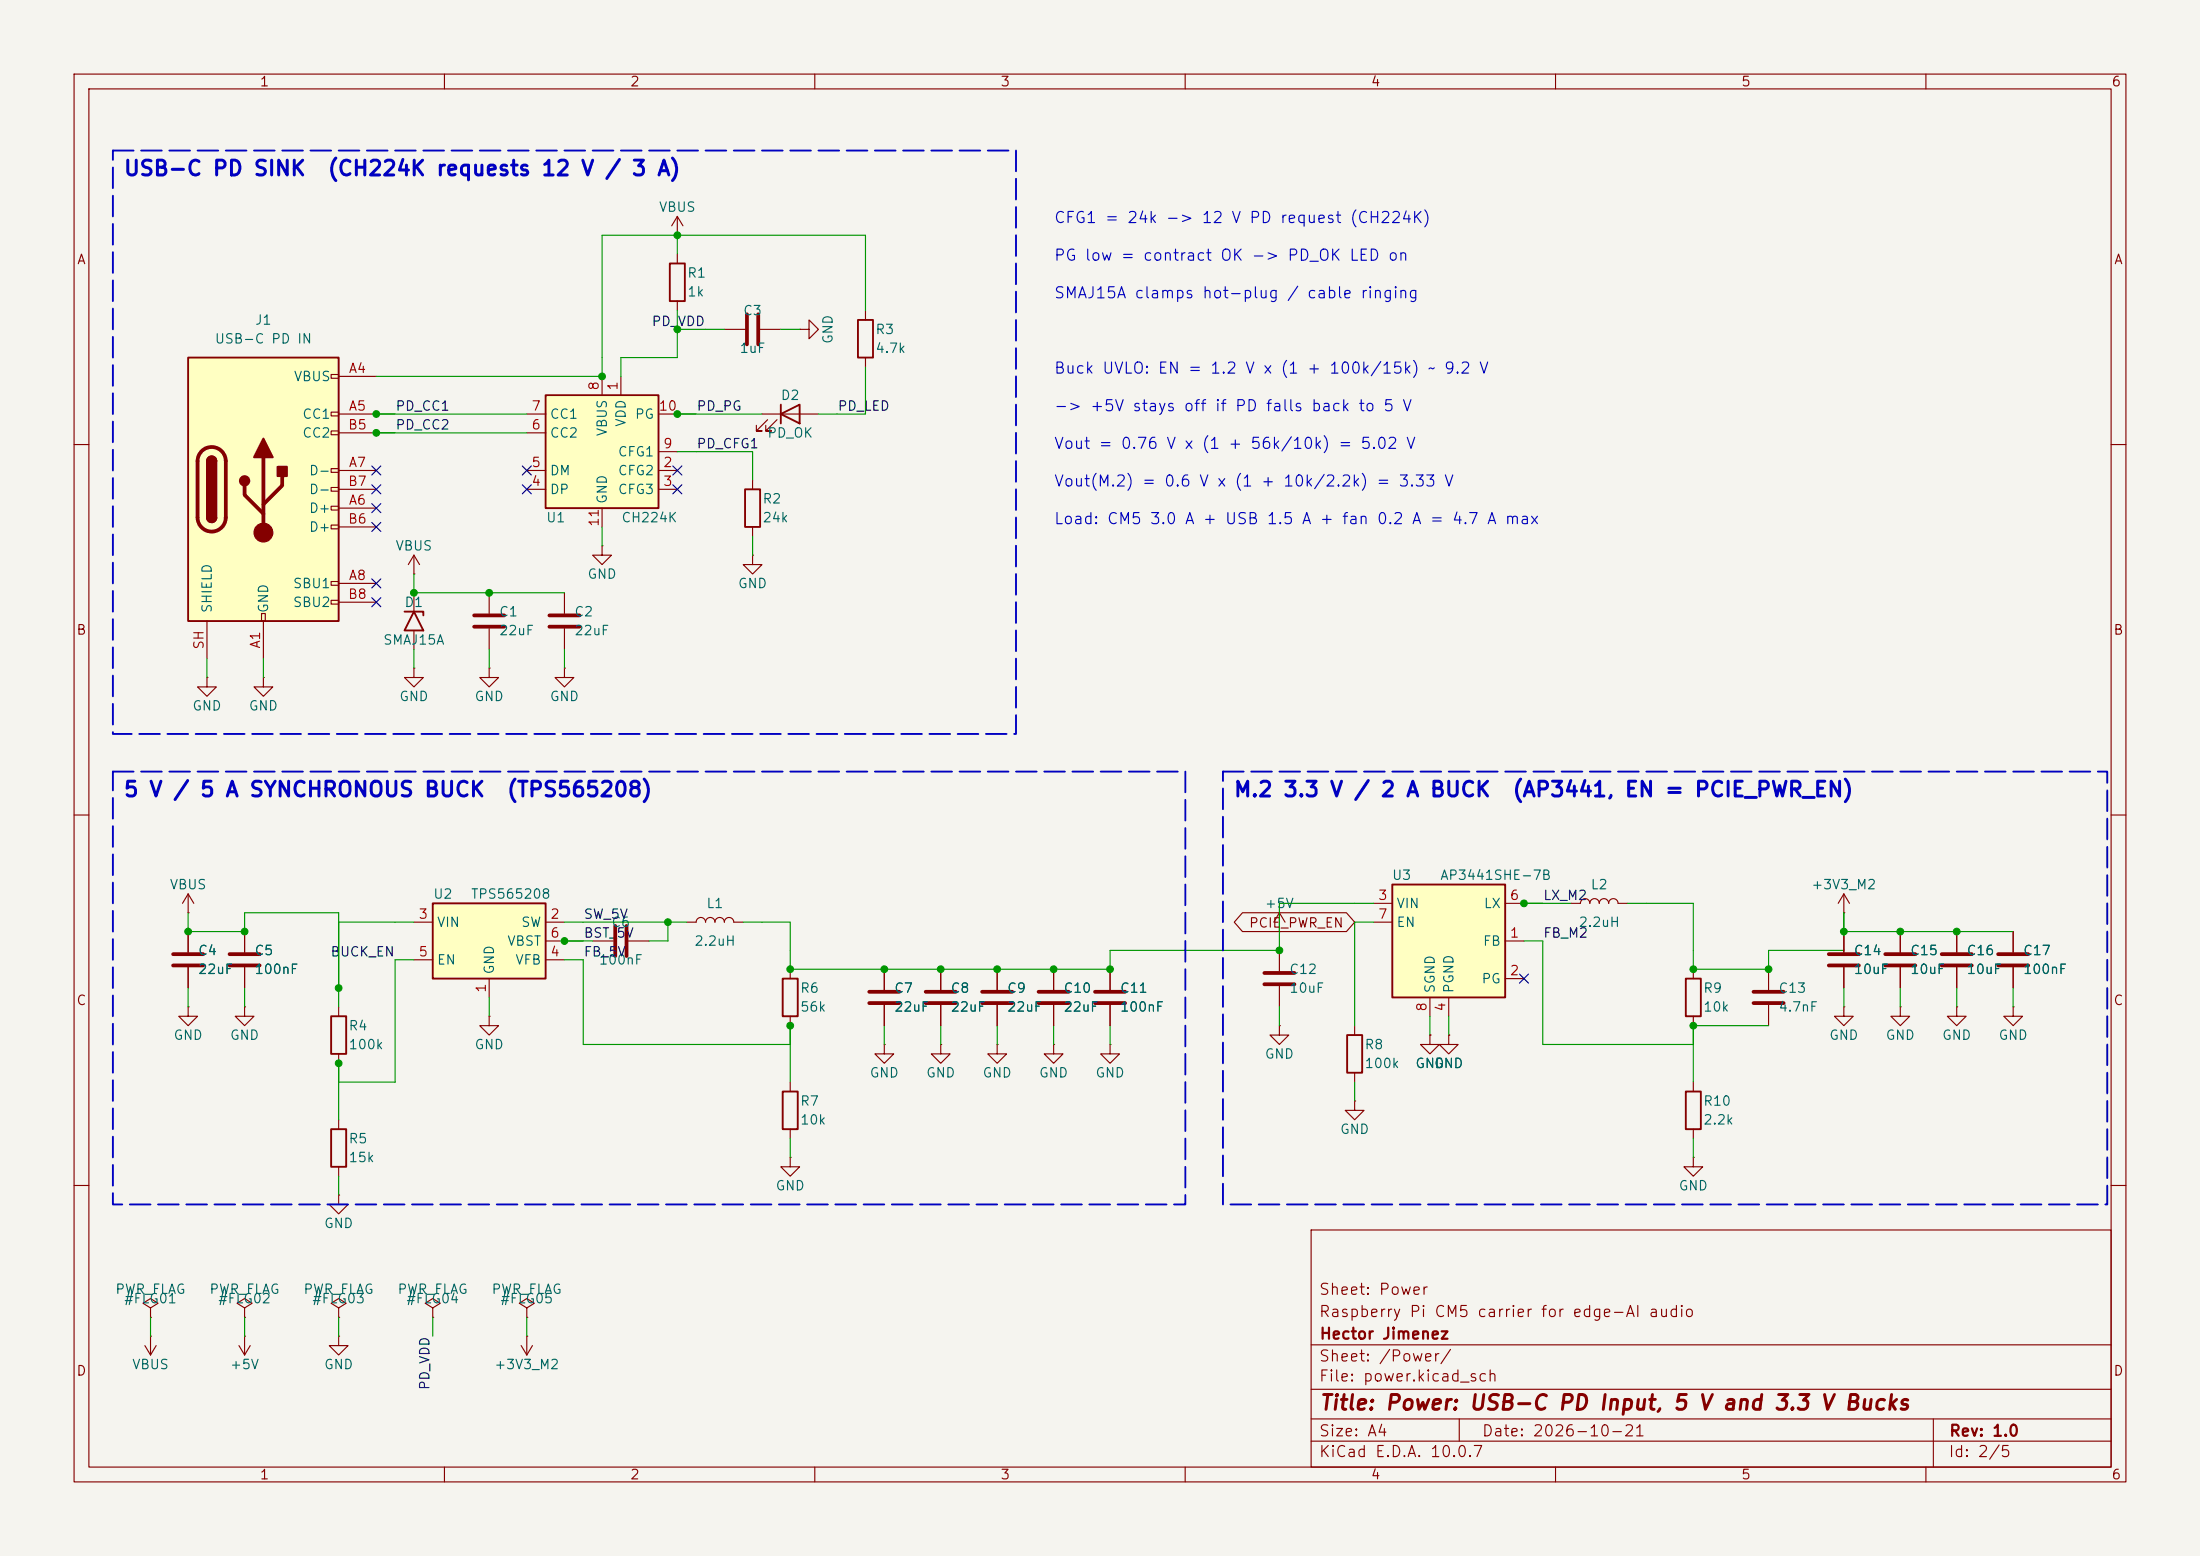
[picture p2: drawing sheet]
<svg xmlns="http://www.w3.org/2000/svg" width="297mm" height="210mm" viewBox="0 0 297 210" stroke-linecap="round" stroke-linejoin="round" font-family="sans-serif">
<path d="M0 0h297v210h-297z" fill="#f5f4ef" stroke="#f5f4ef" stroke-width=".14"/>
<g fill="none" stroke="#840000" stroke-width=".15">
<path d="M10 10h277v190h-277zM12 12h273v186h-273zM60 10v2M110 10v2M160 10v2M210 10v2M260 10v2M10 60h2M285 60h2M76.2 80v2.8M76.2 84.8v2.8M10 110h2"/>
<path d="M285 110h2M10 160h2M20.3 176.5l1-.6-1-.6-1 .6 1 .6v1.3M20.3 177.8h.1M177 166h108v32h-108zM285 160h2M60 198v2M110 198v2M160 198v2M177 194.5h108M177 191.5h108M177 187.5h108"/>
<path d="M177 181.5h108M197 191.5v3M210 198v2M260 198v2M261 191.5v6.5"/>
</g>
<path d="M74.2 83.1h4M74.2 84.6h4" fill="none" stroke="#840000" stroke-width=".51"/>
<path d="M25.4 48.3h20.3v35.5h-20.3z" fill="#ffffc2"/>
<g fill="none" stroke="#840000" stroke-width=".15">
<path d="M44.7 50.5h1v.6h-1zM44.7 55.6h1v.5h-1zM44.7 58.2h1v.5h-1zM45.7 50.8h5.1M45.7 55.9h5.1M45.7 58.4h5.1M102.9 55.9h7.6M103.6 56.6l-1.5 1.6h.8h-.8v-.8M104.9 56.6l-1.5 1.6h.7h-.7v-.8M44.7 63.2h1v.6h-1zM44.7 65.8h1v.5h-1zM44.7 68.3h1v.5h-1z"/>
<path d="M44.7 70.9h1v.5h-1zM44.7 78.5h1v.5h-1zM45.7 68.6h5.1M45.7 63.5h5.1M45.7 78.7h5.1M45.7 71.1h5.1M45.7 66h5.1M81.3 73.7v1.2h1.2l-1.2 1.3-1.3-1.3h1.3M81.3 73.7h.1M101.6 74.9v1.3h1.3l-1.3 1.3-1.3-1.3h1.3M101.6 74.9h.1M101.6 64.8v1.2"/>
<path d="M101.6 71.1v1.3M27.9 83.8v5.1M35.3 82.8h.5v1h-.5zM35.6 83.8v5.1M44.7 81h1v.5h-1zM45.7 81.3h5.1M182.9 138.4v1.3M193 139.7v1.3h1.3l-1.3 1.2-1.2-1.2h1.2M193 139.7h.1M195.6 139.7v1.3h1.2l-1.2 1.2-1.3-1.2h1.3M195.6 139.7h.1M228.6 130.8v1.3"/>
<path d="M228.6 137.2v1.2M182.9 148.6v1.3h1.2l-1.2 1.2-1.3-1.2h1.3M182.9 148.6h.1M182.9 144.8v1.3M228.6 146.1v1.2M228.6 152.4v1.3M32.3 181.6l.7 1.3M33 180.3h.1M33 180.3v2.6M33.8 181.6l-.8 1.3M45.7 180.3v1.3h1.3l-1.3 1.3-1.3-1.3h1.3M45.7 180.3h.1"/>
</g>
<path d="M25.4 48.3h20.3v35.5h-20.3zM105.4 55.9l2.5-1.3v2.6zM105.4 54.6v2.6M27.9 62.2a.64 .64 0 0 1 .7-.6 .64 .64 0 0 1 .6 .6M27.9 69.9a.64 .64 0 0 0 .7 .6 .64 .64 0 0 0 .6-.6M100.6 66h2v5.1h-2zM181.9 139.7h2v5.1h-2zM227.6 132.1h2v5.1h-2zM227.6 147.3h2v5.1h-2z" fill="none" stroke="#840000" stroke-width=".25"/>
<path d="M27.2 60.9a1.9 1.9 0 0 1 2.1-.4 1.9 1.9 0 0 1 1.2 1.7v7.7a1.91 1.91 0 0 1-1.9 1.8 1.91 1.91 0 0 1-1.9-1.8v-7.7a1.9 1.9 0 0 1 .5-1.3zM33 65.5v1.3l2.6 2.5M35.6 61.7v10.2M38.1 64.3v1.2l-2.5 2.6" fill="none" stroke="#840000" stroke-width=".51"/>
<g fill="#840000" stroke="#840000" stroke-width=".25">
<path d="M27.9 62.2h1.3v7.7h-1.3z"/>
<path d="M28.1 61.8a.64 .64 0 0 1 .7-.2 .64 .64 0 0 1 .4 .6h-1.3z"/>
<path d="M27.9 69.9h1.3a.64 .64 0 0 1-.6 .6 .64 .64 0 0 1-.7-.6z"/>
<path d="M35.6 59.2l1.2 2.5h-2.5z"/>
<path d="M37.5 63h1.2v1.3h-1.2z"/>
<circle cx="33" cy="64.9" r=".63"/>
</g>
<circle cx="35.6" cy="71.9" r="1.27" fill="#840000" stroke="#840000" stroke-width=".15"/>
<path d="M73.7 53.3h15.2v15.3h-15.2z" fill="#ffffc2"/>
<path d="M90.4 35.6h2.1v5h-2.1zM73.7 53.3h15.2v15.3h-15.2z" fill="none" stroke="#840000" stroke-width=".25"/>
<g fill="none" stroke="#840000" stroke-width=".15">
<path d="M91.4 34.3v1.3M71.1 58.4h2.6M71.1 55.9h2.6M81.3 50.8v2.5M83.8 50.8v2.5M88.9 55.9h2.5M91.4 40.6v1.3M97.8 44.5h2.8M102.6 44.5h2.8M107.9 44.5h1.3v-1.3l1.3 1.3-1.3 1.2v-1.2M107.9 44.5h.1M71.1 63.5h2.6"/>
<path d="M71.1 66h2.6M81.3 68.6v2.5M88.9 63.5h2.5M88.9 66h2.5M88.9 61h2.5M149.9 130.8v2.8M149.9 135.6v2.8M238.8 130.8v2.8M238.8 135.6v2.8M248.9 135.9v1.3h1.3l-1.3 1.2-1.3-1.2h1.3M248.9 135.9h.1M248.9 123.2h.1"/>
<path d="M248.9 120.7l-.7 1.2M248.9 120.7l.8 1.2M248.9 120.7v2.5M248.9 125.7v2.8M248.9 130.6v2.8M256.5 135.9v1.3h1.3l-1.3 1.2-1.2-1.2h1.2M256.5 135.9h.1M256.5 125.7v2.8M256.5 130.6v2.8M264.2 135.9v1.3h1.2l-1.2 1.2-1.3-1.2h1.3M264.2 135.9h.1M264.2 125.7v2.8"/>
<path d="M264.2 130.6v2.8M271.8 135.9v1.3h1.2l-1.2 1.2-1.3-1.2h1.3M271.8 135.9h.1M271.8 125.7v2.8M271.8 130.6v2.8M106.7 156.2v1.3h1.2l-1.2 1.3-1.3-1.3h1.3M106.7 156.2h.1M149.9 141v1.2h1.2l-1.2 1.3-1.3-1.3h1.3M149.9 141h.1M228.6 156.2v1.3h1.3l-1.3 1.3-1.3-1.3h1.3M228.6 156.2h.1"/>
</g>
<g fill="none" stroke="#840000" stroke-width=".51">
<path d="M100.8 42.4v4.1M102.4 42.4v4.1M147.8 133.9h4.1M147.8 135.4h4.1M236.7 133.9h4.1M236.7 135.4h4.1M246.9 128.8h4.1M246.9 130.3h4.1M254.5 128.8h4.1M254.5 130.3h4.1M262.1 128.8h4.1M262.1 130.3h4.1"/>
<path d="M269.7 128.8h4.1M269.7 130.3h4.1"/>
</g>
<path d="M188 119.4h15.2v15.2h-15.2z" fill="#ffffc2"/>
<path d="M188 119.4h15.2v15.2h-15.2z" fill="none" stroke="#840000" stroke-width=".25"/>
<path d="M185.4 121.9h2.6M185.4 124.5h2.6M193 134.6v2.6M195.6 134.6v2.6M203.2 127h2.5M203.2 132.1h2.5M203.2 121.9h2.5" fill="none" stroke="#840000" stroke-width=".15"/>
<path d="M58.4 121.9h15.3v10.2h-15.3z" fill="#ffffc2"/>
<path d="M115.8 43.2h2.1v5.1h-2.1zM54.6 82.6h2.5v.5M55.9 82.6l1.2 2.5h-2.5zM44.7 137.2h2v5h-2zM58.4 121.9h15.3v10.2h-15.3zM105.7 132.1h2v5.1h-2zM44.7 152.4h2v5.1h-2zM105.7 147.3h2v5.1h-2z" fill="none" stroke="#840000" stroke-width=".25"/>
<g fill="none" stroke="#840000" stroke-width=".15">
<path d="M91.4 31.8h.1M91.4 29.2l-.7 1.3M91.4 29.2l.8 1.3M91.4 29.2v2.6M116.8 41.9v1.3M116.8 48.3v1.2M55.9 77.5h.1M55.9 74.9l-.8 1.3M55.9 74.9l.7 1.3M55.9 74.9v2.6M27.9 91.4v1.3h1.3l-1.3 1.3-1.2-1.3h1.2M27.9 91.4h.1"/>
<path d="M35.6 91.4v1.3h1.2l-1.2 1.3-1.3-1.3h1.3M35.6 91.4h.1M55.9 90.2v1.2h1.2l-1.2 1.3-1.3-1.3h1.3M55.9 90.2h.1M55.9 80v2.6M55.9 85.1v2.5M66 90.2v1.2h1.3l-1.3 1.3-1.2-1.3h1.2M66 90.2h.1M66 80v2.8M66 84.8v2.8M76.2 90.2v1.2h1.3l-1.3 1.3-1.3-1.3h1.3M76.2 90.2h.1"/>
<path d="M25.4 123.2h.1M25.4 135.9v1.3h1.3l-1.3 1.2-1.3-1.2h1.3M25.4 135.9h.1M25.4 120.7l-.8 1.2M25.4 120.7l.8 1.2M25.4 120.7v2.5M25.4 125.7v2.8M25.4 130.6v2.8M33 135.9v1.3h1.3l-1.3 1.2-1.3-1.2h1.3M33 135.9h.1M33 125.7v2.8M33 130.6v2.8"/>
<path d="M45.7 135.9v1.3M55.9 124.5h2.5M55.9 129.5h2.5M66 137.2v1.2h1.3l-1.3 1.3-1.2-1.3h1.2M66 137.2h.1M66 132.1v2.5M73.7 124.5h2.5M73.7 129.5h2.5M73.7 127h2.5M80 127h2.8M84.8 127h2.8M92.7 124.5h1.3a.64 .64 0 0 1 .6-.7 .64 .64 0 0 1 .6 .7 .64 .64 0 0 1 .7-.7 .64 .64 0 0 1 .6 .7 .64 .64 0 0 1 .7-.7 .64 .64 0 0 1 .6 .7 .64 .64 0 0 1 .6-.7 .64 .64 0 0 1 .7 .7h1.2"/>
<path d="M106.7 130.8v1.3M106.7 137.2v1.2M119.4 130.8v2.8M119.4 135.6v2.8M127 130.8v2.8M127 135.6v2.8M134.6 130.8v2.8M134.6 135.6v2.8M142.2 130.8v2.8M142.2 135.6v2.8M149.9 130.8v2.8M149.9 135.6v2.8"/>
<path d="M167.7 123.2h14.1l1.1 1.3-1.1 1.2h-14.1l-1.1-1.2zM172.7 138.4v1.3h1.3l-1.3 1.3-1.3-1.3h1.3M172.7 138.4h.1M172.7 125.7h.1M172.7 123.2v2.5M172.7 128.3v2.8M172.7 133.1v2.8M172.7 123.2l-.7 1.3M172.7 123.2l.8 1.3M193 139.7h.1M195.6 139.7h.1M212.1 121.9h1.3a.64 .64 0 0 1 .6-.6 .64 .64 0 0 1 .6 .6 .64 .64 0 0 1 .7-.6 .64 .64 0 0 1 .6 .6 .64 .64 0 0 1 .6-.6 .64 .64 0 0 1 .7 .6 .64 .64 0 0 1 .6-.6 .64 .64 0 0 1 .6 .6h1.3"/>
<path d="M248.9 125.7v2.8M248.9 130.6v2.8M256.5 125.7v2.8M256.5 130.6v2.8M264.2 125.7v2.8M264.2 130.6v2.8M271.8 125.7v2.8M271.8 130.6v2.8M45.7 142.2v1.3M45.7 151.1v1.3M45.7 157.5v1.3M106.7 146.1v1.2"/>
<path d="M106.7 152.4v1.3M119.4 141v1.2h1.2l-1.2 1.3-1.3-1.3h1.3M119.4 141h.1M127 141v1.2h1.3l-1.3 1.3-1.3-1.3h1.3M127 141h.1M134.6 141v1.2h1.3l-1.3 1.3-1.3-1.3h1.3M134.6 141h.1M142.2 141v1.2h1.3l-1.3 1.3-1.2-1.3h1.2M142.2 141h.1M33 176.5l1-.6-1-.6-1 .6 1 .6v1.3M33 177.8h.1M45.7 161.3v1.3h1.3l-1.3 1.2-1.3-1.2h1.3"/>
<path d="M45.7 161.3h.1M45.7 176.5l1-.6-1-.6-1 .6 1 .6v1.3M45.7 177.8h.1M58.4 176.5l1-.6-1-.6-1 .6 1 .6v1.3M58.4 177.8h.1M71.1 176.5l1-.6-1-.6-1 .6 1 .6v1.3M71.1 177.8h.1M19.6 181.6l.7 1.3M20.3 180.3h.1M20.3 180.3v2.6M21.1 181.6l-.8 1.3M70.4 181.6l.7 1.3"/>
<path d="M71.1 180.3h.1M71.1 180.3v2.6M71.9 181.6l-.8 1.3"/>
</g>
<g fill="none" stroke="#840000" stroke-width=".51">
<path d="M64 83.1h4.1M64 84.6h4.1M23.4 128.8h4M23.4 130.3h4M31 128.8h4.1M31 130.3h4.1M83.1 125v4M84.6 125v4M117.3 133.9h4.1M117.3 135.4h4.1M125 133.9h4M125 135.4h4"/>
<path d="M132.6 133.9h4.1M132.6 135.4h4.1M140.2 133.9h4.1M140.2 135.4h4.1M170.7 131.3h4.1M170.7 132.8h4.1"/>
</g>
<g fill="none" stroke="#009600" stroke-width=".15">
<path d="M91.4 31.8v2.5M50.8 55.9h20.3M50.8 58.4h20.3M91.4 55.9h11.5M91.4 44.5h6.4M91.4 41.9v6.4h-7.6v2.5M105.4 44.5h2.5M116.8 41.9v-10.1h-35.5v19h-30.5M116.8 49.5v6.4h-6.3M55.9 77.5v2.5h20.3M81.3 71.1v2.6M91.4 61h10.2v3.8"/>
<path d="M101.6 72.4v2.5M27.9 88.9v2.5M35.6 88.9v2.5M55.9 87.6v2.6M66 87.6v2.6M76.2 87.6v2.6M25.4 123.2v2.5h7.6v-2.5h12.7v12.7M25.4 133.4v2.5M33 133.4v2.5M45.7 124.5h10.2M55.9 129.5h-2.6v16.6h-7.6M66 134.6v2.6"/>
<path d="M76.2 129.5h2.5v11.5h28M76.2 127h3.8M76.2 124.5h16.5M90.2 124.5v2.5h-2.6M106.7 138.4v7.7M119.4 138.4v2.6M127 138.4v2.6M134.6 138.4v2.6M142.2 138.4v2.6M149.9 138.4v2.6M172.7 135.9v2.5M185.4 121.9h-12.7v6.4h-22.8v2.5h-43.2v-6.3h-6.4"/>
<path d="M185.4 124.5h-2.5v13.9M193 137.2v2.5M195.6 137.2v2.5M205.7 121.9h6.4M205.7 127h2.6v14h20.3M219.7 121.9h8.9v8.9h10.2v-2.5h10.1v-5.1M238.8 138.4h-10.2v7.7M248.9 133.4v2.5M248.9 125.7h22.9M256.5 133.4v2.5M264.2 133.4v2.5M271.8 133.4v2.5"/>
<path d="M45.7 143.5v7.6M45.7 158.8v2.5M106.7 153.7v2.5M182.9 146.1v2.5M228.6 153.7v2.5M20.3 177.8v2.5M33 177.8v2.5M45.7 177.8v2.5M58.4 177.8v2.5M71.1 177.8v2.5"/>
</g>
<g fill="none" stroke="#000084" stroke-width=".15">
<path d="M50.2 65.4l1.2 1.2M50.2 70.5l1.2 1.2M50.2 78.1l1.2 1.2M50.2 62.9l1.2 1.2M50.2 68l1.2 1.2M51.4 65.4l-1.2 1.2M51.4 70.5l-1.2 1.2M51.4 78.1l-1.2 1.2M51.4 62.9l-1.2 1.2M51.4 68l-1.2 1.2M70.5 62.9l1.2 1.2M70.5 65.4l1.2 1.2"/>
<path d="M71.7 62.9l-1.2 1.2M71.7 65.4l-1.2 1.2M90.8 65.4l1.2 1.2M90.8 62.9l1.2 1.2M92 65.4l-1.2 1.2M92 62.9l-1.2 1.2M50.2 80.7l1.2 1.2M51.4 80.7l-1.2 1.2M205.1 131.5l1.2 1.2M206.3 131.5l-1.2 1.2"/>
</g>
<path d="M15.2 20.3h122v78.8h-122zM15.2 104.1h144.8v58.5h-144.8zM165.1 104.1h119.4v58.5h-119.4z" fill="none" stroke="#0000c2" stroke-width=".25" stroke-dasharray="2.8 1"/>
<g fill="#009600" stroke="#009600" stroke-width=".14">
<circle cx="25.4" cy="125.7" r=".46"/>
<circle cx="33" cy="125.7" r=".46"/>
<circle cx="76.2" cy="127" r=".46"/>
<circle cx="45.7" cy="133.4" r=".46"/>
<circle cx="45.7" cy="143.5" r=".46"/>
<circle cx="90.2" cy="124.5" r=".46"/>
<circle cx="91.4" cy="55.9" r=".46"/>
<circle cx="91.4" cy="31.8" r=".46"/>
<circle cx="91.4" cy="44.5" r=".46"/>
<circle cx="50.8" cy="55.9" r=".46"/>
<circle cx="50.8" cy="58.4" r=".46"/>
<circle cx="81.3" cy="50.8" r=".46"/>
<circle cx="66" cy="80" r=".46"/>
<circle cx="55.9" cy="80" r=".46"/>
<circle cx="142.2" cy="130.8" r=".46"/>
<circle cx="149.9" cy="130.8" r=".46"/>
<circle cx="127" cy="130.8" r=".46"/>
<circle cx="106.7" cy="130.8" r=".46"/>
<circle cx="106.7" cy="138.4" r=".46"/>
<circle cx="119.4" cy="130.8" r=".46"/>
<circle cx="134.6" cy="130.8" r=".46"/>
<circle cx="172.7" cy="128.3" r=".46"/>
<circle cx="264.2" cy="125.7" r=".46"/>
<circle cx="256.5" cy="125.7" r=".46"/>
<circle cx="248.9" cy="125.7" r=".46"/>
<circle cx="238.8" cy="130.8" r=".46"/>
<circle cx="205.7" cy="121.9" r=".46"/>
<circle cx="228.6" cy="138.4" r=".46"/>
<circle cx="228.6" cy="130.8" r=".46"/>
</g>
<g font-size="2" fill="#0000c2">
<text x="16.6" y="24.2">USB-C PD SINK</text>
<text x="44.1" y="24.2">(CH224K requests 12 V / 3 A)</text>
<text x="16.6" y="108">5 V / 5 A SYNCHRONOUS BUCK</text>
<text x="68.3" y="108">(TPS565208)</text>
<text x="166.4" y="108">M.2 3.3 V / 2 A BUCK</text>
<text x="204.1" y="108">(AP3441, EN = PCIE_PWR_EN)</text>
</g>
<text font-size="2" fill="#840000" x="178" y="190.8">Title: Power: USB-C PD Input, 5 V and 3.3 V Bucks</text>
<g font-size="1.5" fill="#0000c2">
<text x="142.2" y="35.6">PG low = contract OK -&gt; PD_OK LED on</text>
<text x="142.2" y="30.5">CFG1 = 24k -&gt; 12 V PD request (CH224K)</text>
<text x="142.2" y="40.7">SMAJ15A clamps hot-plug / cable ringing</text>
<text x="142.2" y="50.8">Buck UVLO: EN = 1.2 V x (1 + 100k/15k) ~ 9.2 V</text>
<text x="142.2" y="55.9">-&gt; +5V stays off if PD falls back to 5 V</text>
<text x="142.2" y="61">Vout = 0.76 V x (1 + 56k/10k) = 5.02 V</text>
<text x="142.2" y="66.1">Vout(M.2) = 0.6 V x (1 + 10k/2.2k) = 3.33 V</text>
<text x="142.2" y="71.1">Load: CM5 3.0 A + USB 1.5 A + fan 0.2 A = 4.7 A max</text>
</g>
<g font-size="1.5" fill="#840000">
<text x="178" y="178.1">Raspberry Pi CM5 carrier for edge-AI audio</text>
<text x="178" y="175.1">Sheet: Power</text>
<text x="178" y="184.1">Sheet: /Power/</text>
<text x="178" y="181.1">Hector Jimenez</text>
<text x="178" y="186.8">File: power.kicad_sch</text>
<text x="178" y="197">KiCad E.D.A. 10.0.7</text>
<text x="178" y="194.2">Size: A4</text>
<text x="200" y="194.2">Date: 2026-10-21</text>
<text x="263" y="197">Id: 2/5</text>
<text x="263" y="194.2">Rev: 1.0</text>
</g>
<g font-size="1.3" fill="#840000">
<text x="35" y="12">1</text>
<text x="85" y="12">2</text>
<text x="135" y="12">3</text>
<text x="185" y="12">4</text>
<text x="235" y="12">5</text>
<text x="285" y="12">6</text>
<text x="10.3" y="36">A</text>
<text x="285.3" y="36">A</text>
<text x="10.2" y="86">B</text>
<text x="285.2" y="86">B</text>
<text x="168.5" y="125.5">PCIE_PWR_EN</text>
<text x="10.2" y="136">C</text>
<text x="285.2" y="136">C</text>
<text x="10.2" y="186">D</text>
<text x="285.2" y="186">D</text>
<text x="35" y="200">1</text>
<text x="85" y="200">2</text>
<text x="135" y="200">3</text>
<text x="185" y="200">4</text>
<text x="235" y="200">5</text>
<text x="285" y="200">6</text>
</g>
<g font-size="1.3" fill="#006464">
<text x="88.9" y="28.9">VBUS</text>
<text x="92.7" y="37.8">R1</text>
<text x="92.7" y="40.3">1k</text>
<text x="28.9" y="46.7">USB-C PD IN</text>
<text x="34.3" y="44.1">J1</text>
<text x="99.7" y="48">1uF</text>
<text x="100.2" y="42.9">C3</text>
<text x="112.7" y="46.5" transform="rotate(-90 112.7 46.5)">GND</text>
<text x="118.1" y="45.4">R3</text>
<text x="118.1" y="48">4.7k</text>
<text x="39.6" y="51.8">VBUS</text>
<text x="40.7" y="56.8">CC1</text>
<text x="40.7" y="59.4">CC2</text>
<text x="74.1" y="59.4">CC2</text>
<text x="74.1" y="56.8">CC1</text>
<text x="82.2" y="59" transform="rotate(-90 82.2 59)">VBUS</text>
<text x="84.8" y="57.7" transform="rotate(-90 84.8 57.7)">VDD</text>
<text x="85.6" y="56.8">PG</text>
<text x="103.5" y="59.4">PD_OK</text>
<text x="105.3" y="54.3">D2</text>
<text x="41.6" y="64.5">D-</text>
<text x="74.1" y="64.5">DM</text>
<text x="83.3" y="64.5">CFG2</text>
<text x="83.3" y="61.9">CFG1</text>
<text x="41.6" y="69.5">D+</text>
<text x="41.6" y="67">D-</text>
<text x="73.6" y="70.8">U1</text>
<text x="74.1" y="67">DP</text>
<text x="82.2" y="68.1" transform="rotate(-90 82.2 68.1)">GND</text>
<text x="83.3" y="67">CFG3</text>
<text x="83.8" y="70.8">CH224K</text>
<text x="102.9" y="68.3">R2</text>
<text x="102.9" y="70.8">24k</text>
<text x="41.6" y="72.1">D+</text>
<text x="53.3" y="74.6">VBUS</text>
<text x="28.9" y="82.8" transform="rotate(-90 28.9 82.8)">SHIELD</text>
<text x="36.5" y="82.8" transform="rotate(-90 36.5 82.8)">GND</text>
<text x="39.5" y="79.7">SBU1</text>
<text x="39.5" y="82.2">SBU2</text>
<text x="54.5" y="82.2">D1</text>
<text x="67.3" y="83.5">C1</text>
<text x="77.5" y="83.5">C2</text>
<text x="79.2" y="78.4">GND</text>
<text x="99.5" y="79.7">GND</text>
<text x="51.6" y="87.3">SMAJ15A</text>
<text x="67.3" y="86.1">22uF</text>
<text x="77.5" y="86.1">22uF</text>
<text x="53.8" y="94.9">GND</text>
<text x="64" y="94.9">GND</text>
<text x="74.1" y="94.9">GND</text>
<text x="25.9" y="96.2">GND</text>
<text x="33.5" y="96.2">GND</text>
<text x="187.8" y="119.1">U3</text>
<text x="194.3" y="119.1">AP3441SHE-7B</text>
<text x="22.8" y="120.3">VBUS</text>
<text x="58.4" y="121.6">U2</text>
<text x="58.9" y="125.4">VIN</text>
<text x="63.5" y="121.6">TPS565208</text>
<text x="70.3" y="125.4">SW</text>
<text x="82.5" y="125.4">C6</text>
<text x="95.3" y="122.9">L1</text>
<text x="170.7" y="122.9">+5V</text>
<text x="188.4" y="122.9">VIN</text>
<text x="188.4" y="125.4">EN</text>
<text x="200.2" y="122.9">LX</text>
<text x="213" y="125.4">2.2uH</text>
<text x="214.7" y="120.3">L2</text>
<text x="244.4" y="120.3">+3V3_M2</text>
<text x="26.7" y="129.2">C4</text>
<text x="26.7" y="131.8">22uF</text>
<text x="34.3" y="129.2">C5</text>
<text x="34.3" y="131.8">100nF</text>
<text x="58.9" y="130.5">EN</text>
<text x="67" y="131.6" transform="rotate(-90 67 131.6)">GND</text>
<text x="68.4" y="128">VBST</text>
<text x="69.5" y="130.5">VFB</text>
<text x="80.8" y="130.5">100nF</text>
<text x="93.6" y="128">2.2uH</text>
<text x="174" y="131.8">C12</text>
<text x="200.1" y="128">FB</text>
<text x="250.2" y="129.2">C14</text>
<text x="250.2" y="131.8">10uF</text>
<text x="257.8" y="129.2">C15</text>
<text x="257.8" y="131.8">10uF</text>
<text x="265.4" y="129.2">C16</text>
<text x="265.4" y="131.8">10uF</text>
<text x="273" y="129.2">C17</text>
<text x="273" y="131.8">100nF</text>
<text x="107.9" y="134.3">R6</text>
<text x="107.9" y="136.9">56k</text>
<text x="120.6" y="134.3">C7</text>
<text x="120.6" y="136.9">22uF</text>
<text x="128.3" y="134.3">C8</text>
<text x="128.3" y="136.9">22uF</text>
<text x="135.9" y="134.3">C9</text>
<text x="135.9" y="136.9">22uF</text>
<text x="143.5" y="134.3">C10</text>
<text x="143.5" y="136.9">22uF</text>
<text x="151.1" y="134.3">C11</text>
<text x="151.1" y="136.9">100nF</text>
<text x="174" y="134.3">10uF</text>
<text x="194" y="134.1" transform="rotate(-90 194 134.1)">SGND</text>
<text x="196.5" y="134.1" transform="rotate(-90 196.5 134.1)">PGND</text>
<text x="199.9" y="133">PG</text>
<text x="229.9" y="134.3">R9</text>
<text x="229.9" y="136.9">10k</text>
<text x="240" y="134.3">C13</text>
<text x="240" y="136.9">4.7nF</text>
<text x="23.3" y="140.7">GND</text>
<text x="31" y="140.7">GND</text>
<text x="47" y="139.4">R4</text>
<text x="47" y="141.9">100k</text>
<text x="64" y="141.9">GND</text>
<text x="170.7" y="143.2">GND</text>
<text x="184.1" y="141.9">R8</text>
<text x="246.9" y="140.7">GND</text>
<text x="254.5" y="140.7">GND</text>
<text x="262.1" y="140.7">GND</text>
<text x="269.7" y="140.7">GND</text>
<text x="107.9" y="149.6">R7</text>
<text x="117.3" y="145.7">GND</text>
<text x="124.9" y="145.7">GND</text>
<text x="132.6" y="145.7">GND</text>
<text x="140.2" y="145.7">GND</text>
<text x="147.8" y="145.7">GND</text>
<text x="184.1" y="144.5">100k</text>
<text x="191" y="144.5">GND</text>
<text x="193.5" y="144.5">GND</text>
<text x="229.9" y="149.6">R10</text>
<text x="47" y="154.6">R5</text>
<text x="107.9" y="152.1">10k</text>
<text x="180.8" y="153.4">GND</text>
<text x="229.9" y="152.1">2.2k</text>
<text x="47" y="157.2">15k</text>
<text x="104.6" y="161">GND</text>
<text x="226.5" y="161">GND</text>
<text x="43.7" y="166.1">GND</text>
<text x="15.5" y="175">PWR_FLAG</text>
<text x="16.7" y="176.2">#FLG01</text>
<text x="28.2" y="175">PWR_FLAG</text>
<text x="29.4" y="176.2">#FLG02</text>
<text x="40.9" y="175">PWR_FLAG</text>
<text x="42.1" y="176.2">#FLG03</text>
<text x="53.6" y="175">PWR_FLAG</text>
<text x="54.8" y="176.2">#FLG04</text>
<text x="66.3" y="175">PWR_FLAG</text>
<text x="67.5" y="176.2">#FLG05</text>
<text x="17.7" y="185.1">VBUS</text>
<text x="31" y="185.1">+5V</text>
<text x="43.7" y="185.1">GND</text>
<text x="66.6" y="185.1">+3V3_M2</text>
</g>
<g font-size="1.3" fill="#0f0f0f">
<text x="87.9" y="44.3">PD_VDD</text>
<text x="53.3" y="58.3">PD_CC2</text>
<text x="53.3" y="55.8">PD_CC1</text>
<text x="94" y="55.8">PD_PG</text>
<text x="113" y="55.8">PD_LED</text>
<text x="94" y="60.8">PD_CFG1</text>
<text x="78.7" y="124.3">SW_5V</text>
<text x="208.3" y="121.8">LX_M2</text>
<text x="44.5" y="129.4">BUCK_EN</text>
<text x="78.7" y="129.4">FB_5V</text>
<text x="78.7" y="126.9">BST_5V</text>
<text x="208.3" y="126.9">FB_M2</text>
<text x="58.3" y="187.7" transform="rotate(-90 58.3 187.7)">PD_VDD</text>
</g>
<g font-size="1.3" fill="#a90000">
<text x="47" y="50.7">A4</text>
<text x="81.1" y="52.8" transform="rotate(-90 81.1 52.8)">8</text>
<text x="83.7" y="52.8" transform="rotate(-90 83.7 52.8)">1</text>
<text x="46.9" y="58.3">B5</text>
<text x="47" y="55.7">A5</text>
<text x="71.7" y="58.3">6</text>
<text x="71.7" y="55.7">7</text>
<text x="88.8" y="55.7">10</text>
<text x="46.9" y="65.9">B7</text>
<text x="47" y="63.4">A7</text>
<text x="71.7" y="65.9">4</text>
<text x="71.7" y="63.4">5</text>
<text x="89.4" y="63.4">2</text>
<text x="89.4" y="65.9">3</text>
<text x="89.4" y="60.8">9</text>
<text x="46.9" y="71">B6</text>
<text x="47" y="68.4">A6</text>
<text x="81.1" y="71.2" transform="rotate(-90 81.1 71.2)">11</text>
<text x="46.9" y="81.1">B8</text>
<text x="47" y="78.6">A8</text>
<text x="27.8" y="87.8" transform="rotate(-90 27.8 87.8)">SH</text>
<text x="35.4" y="87.6" transform="rotate(-90 35.4 87.6)">A1</text>
<text x="56.4" y="124.3">3</text>
<text x="74.2" y="124.3">2</text>
<text x="186" y="121.8">3</text>
<text x="186" y="124.3">7</text>
<text x="203.7" y="121.8">6</text>
<text x="56.4" y="129.4">5</text>
<text x="74.2" y="129.4">4</text>
<text x="74.2" y="126.9">6</text>
<text x="203.7" y="126.9">1</text>
<text x="203.7" y="131.9">2</text>
<text x="65.9" y="134.1" transform="rotate(-90 65.9 134.1)">1</text>
<text x="192.9" y="136.6" transform="rotate(-90 192.9 136.6)">8</text>
<text x="195.4" y="136.6" transform="rotate(-90 195.4 136.6)">4</text>
</g>
</svg>
